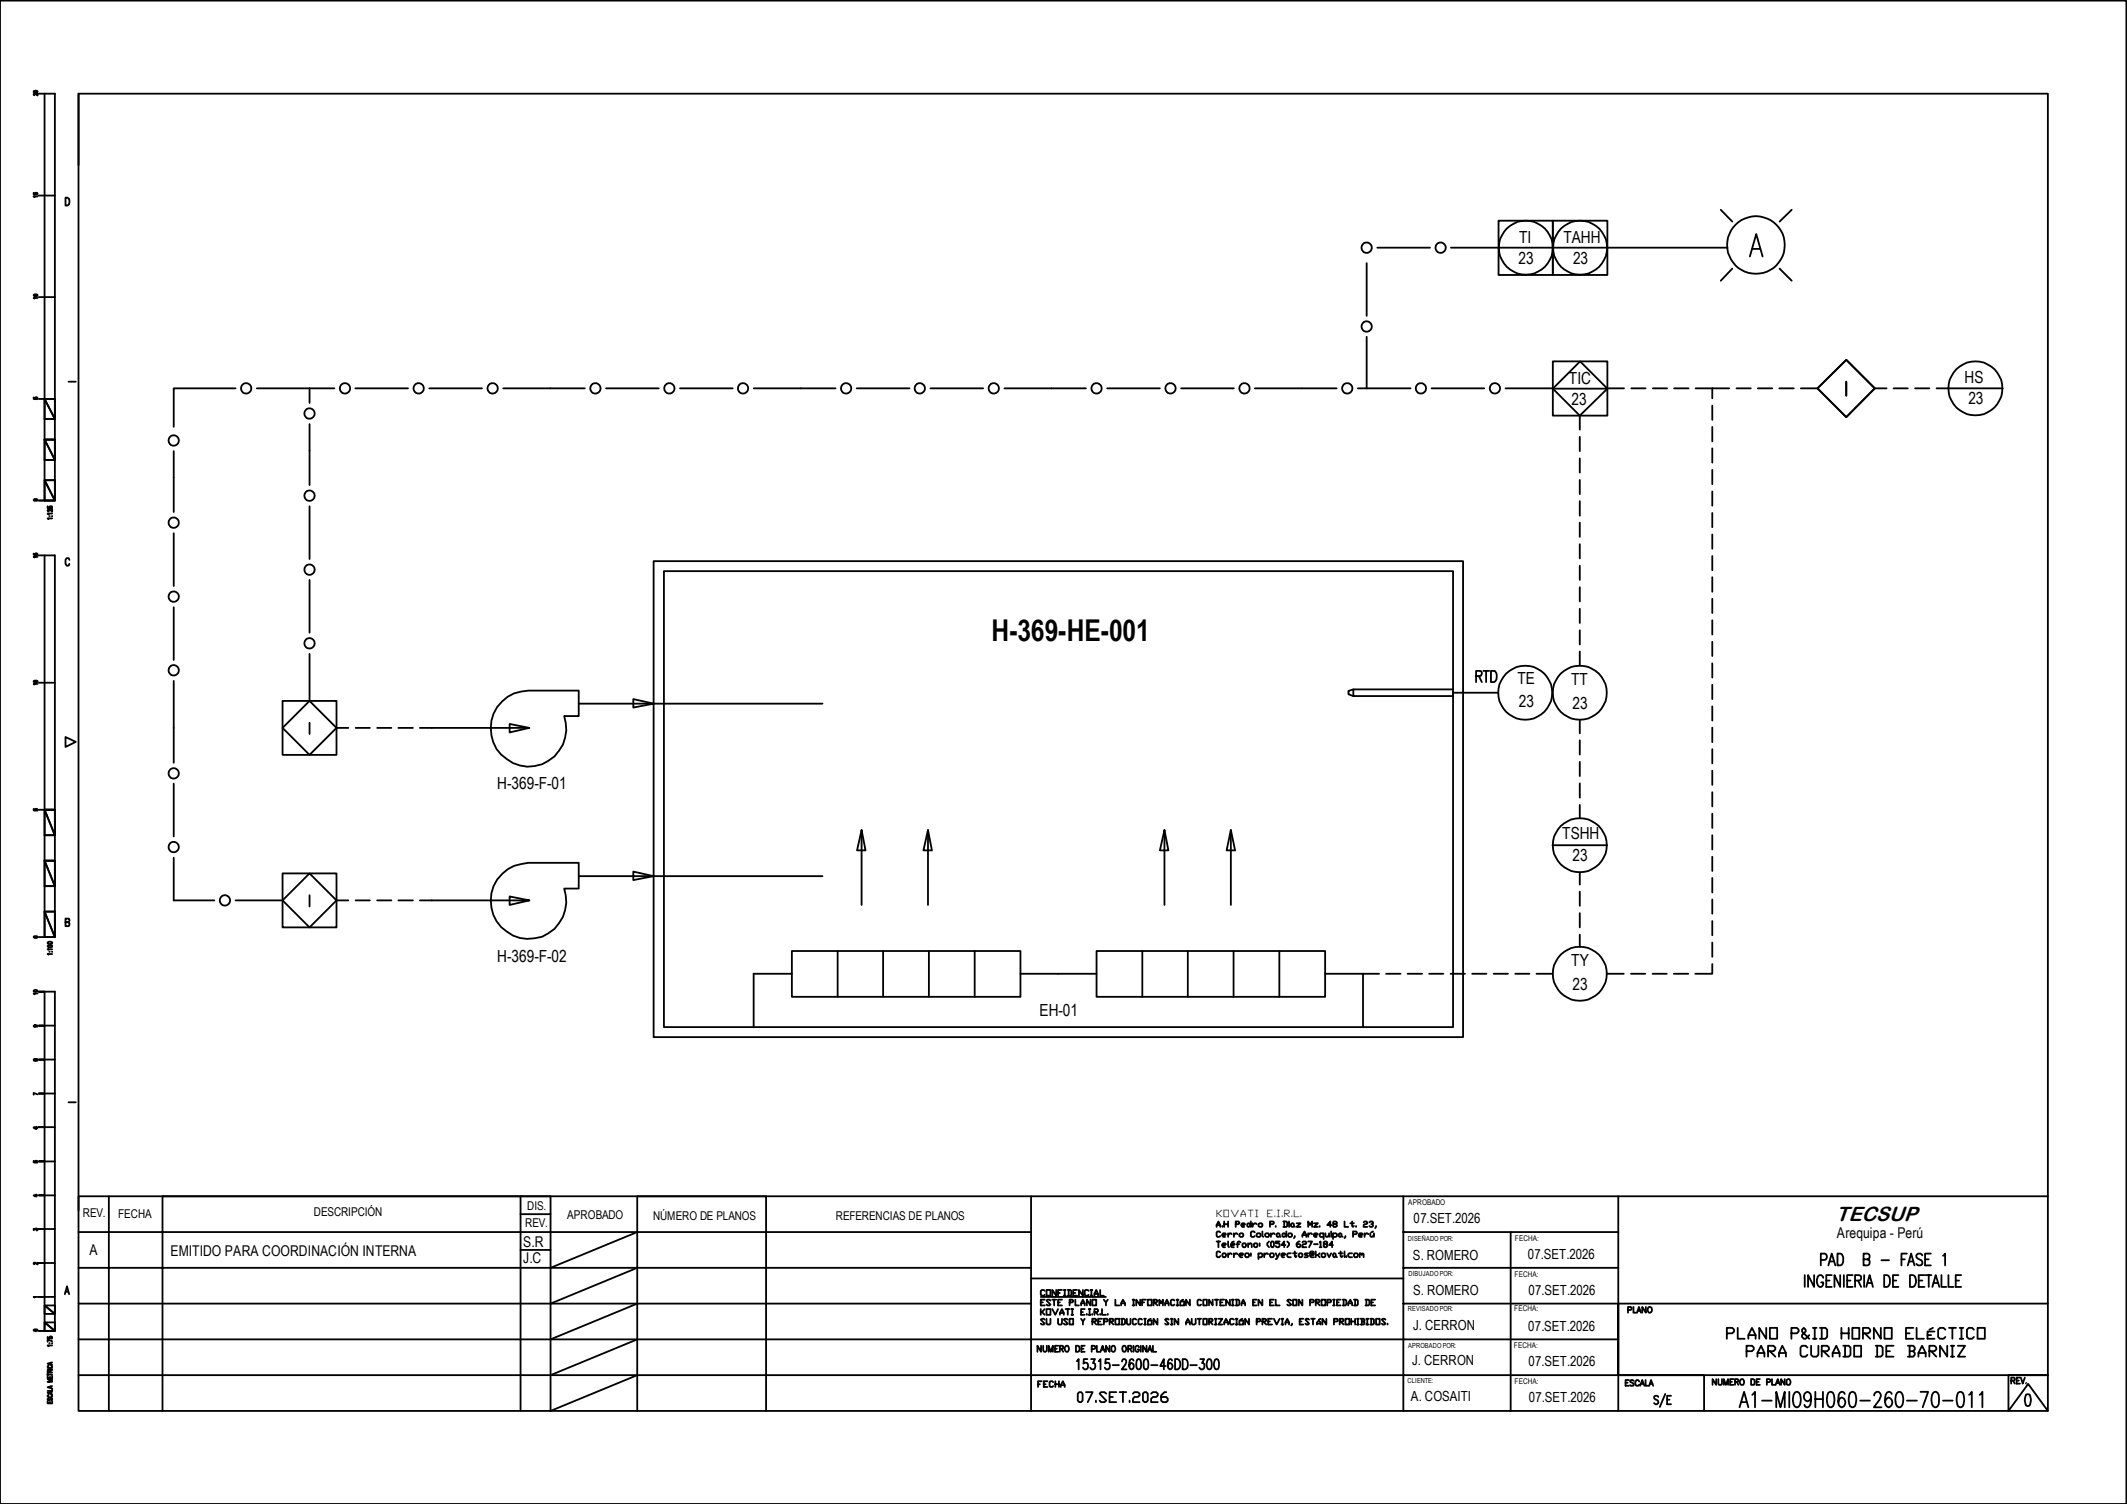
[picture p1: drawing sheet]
<svg xmlns="http://www.w3.org/2000/svg" width="297mm" height="210mm" viewBox="0 0 297 210" stroke-linecap="round" stroke-linejoin="round" font-family="sans-serif">
<g fill="none" stroke="#000" stroke-width=".25">
<path d="M0 .1h296.9v209.9h-296.9zM4.7 12.7a.28 .28 0 0 1 .3-.1 .28 .28 0 0 1 .2 .3 .26 .26 0 0 1-.3 .1 .26 .26 0 0 1-.2-.3zM5.2 13v.3l-.3-.2h-.2v.1l.1 .1M5.4 13.1h2.3v56.8h-2.3M6.2 13.1v56.8M11 13.1h275v183.9h-275zM11 13.1v10M4.7 26.9v.2l.3 .1a.14 .14 0 0 1-.1-.2 .14 .14 0 0 1 .2 0 .14 .14 0 0 1 0 .2M5.2 27.4h-.5l.1 .1M5.4 27.3h2.3M9.1 27.6a.57 .57 0 0 1 .6 .4 .57 .57 0 0 1-.2 .6l-.4 .1zM190.8 36.7v7.4"/>
<path d="M192.3 34.6h7.4M202.6 34.6h38.6M209.3 30.8h7.5v7.6h-7.5zM216.8 30.8h7.7v7.6h-7.7zM240.3 29.3l1.6 1.6M241.9 37.5l-1.6 1.7M244.3 35.8l.9-3.1 .9 3.1M244.7 34.8h1.1M248.5 37.5l1.7 1.7M250.2 29.3l-1.7 1.6M4.7 55.5v.2h.2a.17 .17 0 0 1 .2-.2 .17 .17 0 0 1 .1 .2l-.1 .1M4.7 41.1h.4l.1 .1-.1 .2h-.3l-.1-.2z"/>
<path d="M5.2 41.6h-.5l.1 .1M5.4 41.5h2.3M5.4 55.7h2.3M6.2 55.7l1.5 2.8h-1.5zM6.2 55.7h1.5v2.8zM7.7 58.5h-1.5M9.6 53.3h1M32.9 54.2h-8.6v5.4M35.9 54.2h10.8M43.2 54.2v2.1M43.2 59.2v8.5M49.6 54.2h7.4"/>
<path d="M59.9 54.2h7.4M70.3 54.2h11.4M84.6 54.2h7.4M95 54.2h7.3M105.2 54.2h11.5M119.6 54.2h7.4M129.9 54.2h7.4M140.3 54.2h11.3M154.6 54.2h7.4M164.9 54.2h7.4M175.2 54.2h11.4M189.6 54.2h7.4"/>
<path d="M190.8 47v7.2M199.9 54.2h7.4M210.2 54.2h6.6M216.8 50.5h7.7v7.5h-7.7zM216.8 54.3h7.7M220.6 58v2M220.6 50.5l3.9 3.8-3.9 3.7-3.8-3.7zM224.5 54.2h2.3M227.8 54.2h2M230.8 54.2h2M233.8 54.2h2M236.8 54.2h4.7"/>
<path d="M239.1 54.2v1.4M239.1 56.6v2M239.1 59.6v2M242.5 54.2h2M245.4 54.2h2.1M248.5 54.2h2M251.5 54.2h2.3M253.8 54.2l4-4 4 4-4 4.1zM257.8 53.3v1.9M261.8 54.2h1.6M264.4 54.2h2M267.4 54.2h2"/>
<path d="M270.4 54.2h9.3M4.7 69.8a.28 .28 0 0 1 .3-.1 .28 .28 0 0 1 .2 .2h-.4zM4.7 77.3v.2h.3l-.1-.1a.18 .18 0 0 1 .2-.1 .18 .18 0 0 1 .1 .2l-.1 .1M5.2 77.8h-.5l.1 .1M5.4 77.6h2.3v53.3h-2.3M6.2 67.1h1.5M6.2 67.1l1.5 2.8h-1.5zM6.2 67.1h1.5v2.8zM6.2 61.4l1.5 2.8h-1.5zM6.2 61.4h1.5v2.8zM6.2 77.6v53.3M6.6 70.7v.3h.3a.18 .18 0 0 1 .2-.3 .18 .18 0 0 1 .1 .3"/>
<path d="M6.9 72.1h.1M7.2 72.1h.1M7.3 72.4h-.7l.2 .1M7.3 71.7h-.7l.2 .1M7.3 71.1v.4l-.3-.3h-.2l-.2 .1 .2 .1M7.7 64.2h-1.5M7.7 61.4h-1.5M9.7 78.2l-.2-.3a.31 .31 0 0 0-.4 .4v.4a.3 .3 0 0 0 .5 .3l.1-.3M24.3 63v8.5M24.3 74.5v7.3M43.2 70.7v7.4M91.3 78.4h113v66.4h-113z"/>
<path d="M92.7 79.8h110.2v63.6h-110.2zM220.6 61v2M220.6 64v2M220.6 67v2M220.6 70v2M220.6 73v2M220.6 76v2M220.6 79v2M239.1 62.6v2M239.1 65.6v2M239.1 68.6v2M239.1 71.6v2"/>
<path d="M239.1 74.6v2M239.1 77.6v2M4.7 95.1a.37 .37 0 0 1 .5 .1 .37 .37 0 0 1-.5-.1zM5.2 95.5h-.5l.1 .1M5.4 95.3h2.3M24.3 84.8v7.4M24.3 95.1v11.4M39.5 97.9h7.5v7.5h-7.5zM43.2 81v7.3M43.2 91.3v6.6M78.8 100a5.3 5.3 0 0 1-2.2 6.2 5.3 5.3 0 0 1-6.6-.8 5.3 5.3 0 0 1-1.1-5.8 5.3 5.3 0 0 1 4.9-3.2h7v3.6h-1.9M80.8 98.3h34.1"/>
<path d="M88.4 97.6l2.9 .7-2.9 .5zM189 96.3h13.9v.9h-13.9zM189 96.3l-.7 .2v.4l.7 .3M202.9 96.7h6.3M206.1 94.4h.7a.38 .38 0 0 0 .1-.4 .38 .38 0 0 0-.3-.3h-.5v1.5M206.5 94.4l.4 .8M207.1 93.7h.8M207.5 93.7v1.5M208.2 93.7h.6a1.1 1.1 0 0 1-.2 1.5h-.4zM220.6 91v1.9M220.6 82v2M220.6 85v2"/>
<path d="M220.6 88v2M239.1 80.6v2M239.1 83.6v2M239.1 86.6v2M239.1 89.6v2M239.1 92.6v2M239.1 95.6v2M239.1 98.6v2M4.7 112.9v.3h.3a.16 .16 0 0 1 0-.2 .16 .16 0 0 1 .2 0 .16 .16 0 0 1 0 .2h-.1M5.4 113.1h2.3M6.2 116.6h1.5M6.2 113.1l1.5 3.5h-1.5z"/>
<path d="M6.2 113.1h1.5v3.5zM9.1 102.9l1.5 .7-1.5 .7zM24.3 119.8v5.9h5.6M24.3 109.4v7.4M39.5 101.6l3.7-3.7 3.8 3.7-3.8 3.8zM43.2 100.9v1.6M47 101.6h1.6M49.7 101.6h1.9M52.7 101.6h2M55.6 101.6h2.1M58.6 101.6h15.3M71.2 101.1l2.7 .5-2.7 .7z"/>
<path d="M120.3 115.9l.6 2.8h-1.2zM120.3 115.9v10.5M129.6 115.9l.5 2.8h-1.2zM129.6 115.9v10.5M162.6 115.9l.6 2.8h-1.2zM162.6 115.9v10.5M171.9 115.9l.6 2.8h-1.2zM171.9 115.9v10.5M216.8 118h7.6M220.6 100.5v1.9M220.6 103.4v2M220.6 106.4v2"/>
<path d="M220.6 109.4v2M220.6 112.4v1.9M239.1 101.6v2M239.1 104.6v2M239.1 107.6v2M239.1 110.6v2M239.1 113.6v2M239.1 116.6v2M239.1 119.6v2M4.7 138.3a.26 .26 0 0 1 .3-.1 .26 .26 0 0 1 .2 .3 .28 .28 0 0 1-.3 0 .28 .28 0 0 1-.2-.2zM4.7 130.8a.26 .26 0 0 1 .3-.1 .26 .26 0 0 1 .2 .2 .24 .24 0 0 1-.3 .1 .24 .24 0 0 1-.2-.2zM5.2 138.7h-.5l.1 .2"/>
<path d="M6.2 127.3h1.5M6.2 123.7h1.5M6.2 120.2h1.5M6.2 127.3l1.5 3.6h-1.5zM6.2 127.3h1.5v3.6zM6.2 120.2l1.5 3.5h-1.5zM6.2 120.2h1.5v3.5zM6.7 132h.3h.3v.2h-.5l-.2-.1zM6.7 131.6a.34 .34 0 0 1 .3-.1 .34 .34 0 0 1 .3 .2 .32 .32 0 0 1-.4 .2 .32 .32 0 0 1-.2-.3zM6.9 132.9h.1M7.2 132.9h.1M7.3 133.2h-.7l.2 .1"/>
<path d="M7.3 132.5h-.7l.2 .1M9.1 128.8l.6-.1v-.4h-.6v1h.6v-.4l-.2-.1M32.9 125.7h6.6M39.5 122h7.5v7.5h-7.5zM39.5 125.7l3.7-3.7 3.8 3.7-3.8 3.8zM43.2 125v1.6M47 125.7h1.6M49.7 125.7h1.9M52.7 125.7h2M55.6 125.7h2.1M58.6 125.7h15.3M71.2 125.2l2.7 .5-2.7 .7z"/>
<path d="M78.8 124.1a5.3 5.3 0 0 1-3.5 6.8 5.3 5.3 0 0 1-6.6-3.8 5.3 5.3 0 0 1 4.1-6.4l1-.2h7v3.6h-1.9M80.8 122.3h34.1M88.4 121.7l2.9 .6-2.9 .6zM110.6 136h-5.4v7.4M110.6 132.8h31.9v6.4h-31.9zM117 132.8v6.4M123.3 132.8v6.4M129.7 132.8v6.4M136.1 132.8v6.4M142.5 136h10.6M153.1 132.8h31.9v6.4h-31.9zM159.5 132.8v6.4"/>
<path d="M165.9 132.8v6.4M172.3 132.8v6.4M178.6 132.8v6.4M185 136h7.6M190.3 136v7.4M193.5 136h2.1M196.6 136h2M199.6 136h1.9M202.6 136h2M205.6 136h2M208.6 136h2M211.6 136h2"/>
<path d="M214.5 136h2.3M220.6 121.8v1.7M220.6 124.5v2M220.6 127.5v2M220.6 130.5v1.7M224.4 136h2.3M227.8 136h1.9M230.8 136h1.9M233.7 136h2.1M239.1 134.6v1.4h-2.4M239.1 122.6v2M239.1 125.6v2"/>
<path d="M239.1 128.6v2M239.1 131.6v2M4.7 147.9v.2h.2a.17 .17 0 0 1 .2-.2 .17 .17 0 0 1 .1 .2 .3 .3 0 0 1-.4-.2zM4.8 157.4h-.1a.23 .23 0 0 0 .3 .2 .23 .23 0 0 0 .2-.2h-.2l-.1 .1 .2 .1M4.9 143.2l.1 .1a.17 .17 0 0 1-.1 .1 .17 .17 0 0 1-.2-.1 .41 .41 0 0 1 .5 0v.1M5.2 152.8l-.5-.2v.3M6.2 157.4h-.8h2.3M6.2 152.7h-.8h2.3M6.2 148h-.8h2.3M6.2 143.2h-.8h2.3M9.6 153.9h1M4.7 171.8v-.2l.2 .1v-.1a.17 .17 0 0 1 .2 0 .17 .17 0 0 1 .1 .2h-.1"/>
<path d="M4.7 162.1v.2h.3a.14 .14 0 0 1-.1-.2 .14 .14 0 0 1 .2 0 .14 .14 0 0 1 0 .2M5.1 166.8v.3l-.4-.2h.5M5.2 176.3v.3l-.3-.3h-.2v.1l.1 .1M6.2 176.4h-.8h2.3M6.2 171.6h-.8h2.3M6.2 166.9h-.8h2.3M6.2 162.2h-.8h2.3M15.2 167v30M72.7 167h4.2v30l12.1-5M72.7 169.5h4.2M72.7 174.5h4.2M89 172l-12.1 5"/>
<path d="M89 177l-12.1 5M144 178.5h52M144 172h-133M144 177h-133M144 167v30M169.9 171.1h.5M169.9 173.4h.5M169.9 171.3v-.2l.2-.5 .3 .5v.2M170.1 173.4v.8M170.4 172.1l-.1-.1h-.3l-.1 .1v.5l.1 .1h.3l.1-.1M170.4 174.9l-.1-.1h-.3l-.1 .1v.5l.1 .2h.3l.1-.2M170.7 175.1l.1-.1h.3l.1 .1v.3l-.1 .2h-.3l-.1-.2z"/>
<path d="M170.7 172.5h.4l.1-.2-.1-.1h-.3l-.1 .1v.3l.1 .1h.3M170.7 173.9h.4l.1-.2-.1-.1h-.3l-.1 .1v.3l.1 .2h.3M170.7 171.2v.1M170.9 170.6v.7M170.9 170.9h.6M171.5 173.4v.6l.1 .2M171.5 172.2v.5M171.5 175v.6M171.5 170.6v.7M171.9 173.9h.4l.1-.2-.1-.1h-.3l-.1 .1v.3l.1 .2h.3M172 172.3l-.3-.1-.2 .3M172 175.1l-.3-.1-.2 .3"/>
<path d="M172.3 172.2v.5M172.3 175v.6M172.3 173.4l-.3 .1M172.6 170.9h.3l.2-.2-.2-.1h-.3v.7M172.7 173.7h.4M172.8 172.3l-.2-.1-.3 .3M172.8 175.1l-.2-.1-.3 .3M173.1 175.3h.4l.1-.2-.1-.1h-.3l-.1 .1v.3l.1 .2h.3M173.1 172.3l.1-.1h.3l.1 .1v.3l-.1 .1h-.3l-.1-.1zM173.2 173.5l-.1-.1-.3 .1v.7M173.4 171.1h.3l.2-.2-.2-.1h-.2l-.1 .1v.3l.1 .1h.2M173.5 173.7l.1-.1h.3l.1 .1v.3l-.1 .2h-.3l-.1-.2z"/>
<path d="M173.9 175.1l.1-.1h.3l.1 .1v.3l-.1 .2h-.3l-.1-.2zM174.3 173.9l.2-.3h.2l.1 .1v.5M174.3 173.6v.6M174.3 170.8h.1l.3 .3-.3 .2-.2-.1v-.3zM174.7 170.6v.7M174.7 175v.1M174.7 175.3v.1M174.9 170.8v.5M175.1 173.7l.1-.1h.3l.1 .1v.3l-.1 .2h-.3l-.1-.2zM175.2 172.1l-.1-.1h-.3l-.1 .1v.5l.1 .1h.3l.1-.1M175.5 172.3l.1-.1h.3l.1 .1v.3l-.1 .1h-.3l-.1-.1zM175.5 170.9l-.3-.1-.3 .3"/>
<path d="M175.7 175.1l.2-.1h.2l.2 .1v.3l-.2 .2h-.4M175.7 175v.8M175.7 170.9l.2-.1h.2l.2 .1v.3l-.2 .1h-.2l-.2-.1zM175.9 173.6v.1M175.9 173.9v.1M176.3 172v.6l.1 .1M176.5 175v.6M176.7 172.3l.1-.1h.3l.1 .1v.3l-.1 .1h-.3l-.1-.1zM177.1 175.1l-.3-.1-.3 .3M177.2 173.4l-.2 .2v.3l.2 .3M177.3 170.9h.5l.1-.2-.1-.1h-.5v.7M177.3 175.1l.2-.1h.3l.1 .1v.3l-.1 .2h-.3l-.2-.2z"/>
<path d="M177.5 172.2v.5M177.6 173.4l.3 .1v.5l-.1 .2h-.2l-.1-.2v-.5zM178 172.3l-.2-.1-.3 .3M178.1 171.2v.1M178.1 175l.3 .6M178.3 172.3l.3-.1 .1 .1v.3l-.3 .1-.1-.1zM178.7 175l-.4 .8h-.2M178.7 172.6l.1 .1M178.7 173.4h-.6v.2h.5l.1 .1v.3l-.1 .2h-.3l-.2-.2M178.9 175.3h.4l.2-.2-.2-.1h-.2l-.2 .1v.3l.2 .2h.2M179.2 172.2l.4 .3-.3 .2-.2-.1v-.3zM179.2 170.6h.4l.1 .1v.5l-.1 .1h-.4"/>
<path d="M179.3 170.6v.7M179.5 173.9h-.6l.4-.5v.8M179.6 172v.7M179.7 173.4l.3 .2v.3l-.3 .3M179.9 172.3l.1-.1h.3l.1 .1v.3l-.1 .1h-.3l-.1-.1zM180 170.6v.1M180 170.8v.5M180.3 170.9l.3-.1 .1 .1v.3l-.3 .1-.1-.1zM180.3 175h-.4l-.2 .1v.3l.2 .2h.4M180.6 175h.5M180.7 171.2l.1 .1M180.8 172.6l-.1 .3"/>
<path d="M180.8 174.8v.6l.1 .2 .2-.2M181.1 170.8h.5l-.5 .5h.5M181.4 175.1l.1-.1h.2l.2 .1v.3l-.2 .2h-.2l-.1-.2zM181.5 173.4l-.4 .2v.4l.1 .2h.3l.1-.2-.1-.3h-.4M181.9 172.7v-.2l.3-.5 .2 .5v.2M181.9 172.5h.5M181.9 173.5l.1-.1h.3l.1 .1-.1 .2h-.3l-.1 .2v.3h.5M182.7 175h-.4l-.1 .1 .5 .3-.2 .2h-.3M182.7 171.3v-.7l.2 .5 .3-.5v.7M182.7 173.4h.5l-.4 .8M182.7 172.2v.5M183.2 172.3l-.3-.1-.2 .3"/>
<path d="M183.3 175.1l-.2 .2 .1-.3h.1v.3l.2-.2v-.2l-.2-.1h-.2l-.2 .1v.5l.2 .2h.4M183.5 170.8h.5l-.5 .5h.5M183.5 173.7h.5M183.5 172.5h.4l.1-.2-.1-.1h-.3l-.1 .1v.3l.1 .1h.3M183.7 174.8v.8M184 175.3l.3 .3M184.3 173.5l.1-.1v.8M184.3 175l-.3 .3h-.3M184.3 171.2v.1M184.3 174.2h.2M184.5 175.1l.2-.1h.3l.1 .1v.3l-.1 .2h-.3l-.2-.2zM184.8 172.3l-.1-.1h-.3l-.1 .1v.3l.1 .1h.4"/>
<path d="M184.8 172.2v.8M185 173.7l-.2-.1 .2-.2h.2l.1 .1-.1 .2h-.2l-.2 .2 .2 .3h.2l.1-.2-.1-.3M185.1 172.2v.4l.1 .1h.1l.3-.2M185.3 175l.3 .6 .3-.6M185.6 172.2v.5M185.9 171.1h-.6l.5-.5v.7M185.9 172v.1M185.9 172.2v.5M186.1 175.1l.2-.1 .2 .1v.3l-.1 .2h-.1l-.2-.2zM186.1 172.3l.2-.1h.2l.2 .1v.3l-.2 .1h-.4M186.1 173.9h-.5l.4-.5v.8M186.1 172.2v.8"/>
<path d="M186.3 170.9l-.2-.2 .2-.1h.2l.2 .1v.1l-.2 .1h-.2l-.2 .3 .2 .1h.2l.2-.1v-.1l-.2-.2M186.5 175.4l.2 .2M186.9 175h.6M186.9 172.3l.2-.1 .2 .1v.3l-.1 .1-.3-.1zM187.2 174.8v.6l.1 .2 .2-.2M187.3 172.6l.2 .1M187.7 170.6v.7h.6M187.7 174.8v.1M187.7 175v.6M187.9 172.6l-.2 .3M188 175.4v.2M188.6 170.8h.5"/>
<path d="M188.8 170.6v.6l.1 .1 .2-.1M188.8 175h-.4l-.1 .1v.3l.1 .2h.4M188.9 172.3h.5l.1-.2-.1-.1h-.5v.7M189.1 175.1l.1-.1h.3l.1 .1v.3l-.1 .2h-.3l-.1-.2zM189.4 171.2v.1M189.7 172.5h.5l.1-.2-.1-.1h-.3l-.2 .1v.3l.2 .1h.3M189.9 175.1l.1-.1 .2 .1v.2M189.9 175v.6M190.2 175.1l.1-.1 .1 .1v.5M190.4 170.7l.1-.1h.3l.1 .1-.1 .2h-.3l-.1 .2v.2h.5M190.5 172.2v.5M191.1 172.3l-.3-.1-.3 .3"/>
<path d="M191.2 170.7l.1-.1h.3l.1 .1v.1l-.2 .1M191.3 172.2v.4l.2 .1h.1l.3-.2M191.6 170.9l.1 .2-.1 .2h-.3l-.1-.1M191.7 172l-.2 .1M191.9 172.2v.5M192.2 171.2l-.2 .3M196 167v30M196 172h30M196 177h30M210.9 172v25M226 167v15h60M252 178.1v1.6"/>
<path d="M253.3 178.1v1.6l-.8-1.6v1.6M254.3 175.9h.5a.47 .47 0 0 0 .3-.4 .47 .47 0 0 0-.3-.5h-.5v1.7M254.6 178.4a.4 .4 0 0 0-.4-.4 .4 .4 0 0 0-.4 .4 1.06 1.06 0 0 0 .3 1.3 .48 .48 0 0 0 .5-.6h-.3M255 178.8h.5M255.3 176.7l.5-1.7 .5 1.7M255.5 176.1h.6M255.8 178.1h-.8v1.6h.8M256.6 175h.4a.97 .97 0 0 1 .3 1.5l-.3 .2h-.4zM257 178.1v1.6l-.8-1.6v1.6M257.5 178.1v1.6M257.9 178.8h.5M258.7 178.1h-.8v1.6h.8"/>
<path d="M259 178.8h.6a.39 .39 0 0 0 .3-.4 .39 .39 0 0 0-.3-.3h-.6v1.6M259.5 178.8l.4 .9M260.2 175.9h.6a.42 .42 0 0 0 .3-.4 .42 .42 0 0 0-.3-.5h-.6v1.7l.7-.1a.45 .45 0 0 0-.1-.7M260.3 178.1v1.6M260.6 179.7l.5-1.6 .4 1.6M260.8 179.2h.6M262.7 176h1.1M263.1 178.1h.4a.94 .94 0 0 1 .3 1.4l-.1 .1-.2 .1h-.4zM264.3 178.8h.5M265.1 178.1h-.8v1.6h.8M265.5 175.9h.5M266.3 175h-.8v1.7"/>
<path d="M266.4 176.7l.5-1.7 .4 1.7M266.6 176.1h.6M266.7 178.1h.4a.99 .99 0 0 1 0 1.6h-.4zM267.9 178.8h.5M268.4 175.3a.44 .44 0 0 0-.4-.3 .44 .44 0 0 0-.4 .4 .75 .75 0 0 0 .7 .6 .43 .43 0 0 1-.2 .7h-.2l-.3-.2M268.7 178.1h-.8v1.6h.8M268.8 175.9h.5M268.9 178.1h.8M269.3 178.1v1.6M269.6 175h-.8v1.7h.8M269.8 179.7l.5-1.6 .5 1.6M270 179.2h.6"/>
<path d="M271.1 178.1v1.6h.7M271.3 175.3l.3-.3v1.7M272.1 178.1v1.6h.7M273.1 178.8h.5M273.9 178.1h-.8v1.6h.8M286 167h-275v2M4.7 185.7a.26 .26 0 0 1 .3-.1 .26 .26 0 0 1 .2 .2 .28 .28 0 0 1-.3 .1 .28 .28 0 0 1-.2-.2zM5.2 181.1h-.5l.1 .1M5.4 185.8h2.3v-47.3h-2.3h.8v47.3M5.4 181.1h2.3M6.2 184.7l1.5 1.1h-1.5zM6.2 184.7h1.5v1.1z"/>
<path d="M6.2 182.3l1.5 1.2h-1.5zM6.2 182.3h1.5v1.2zM6.6 191.9h.7M6.6 191.8v.3M6.6 195.7v.3h.7v-.3M6.6 191.2h.7M6.6 186.7v.2h.3a.22 .22 0 0 1 .1-.3 .22 .22 0 0 1 .3 .1v.2h-.1M6.8 195.2l-.1 .1a.17 .17 0 0 0 0 .2 .17 .17 0 0 0 .2 0l.1-.2 .2-.1 .1 .1-.1 .2M6.8 194.8l-.2 .1a.32 .32 0 0 0 .4 .2 .32 .32 0 0 0 .3-.2l-.1-.1M6.8 190.7l-.2 .1a.33 .33 0 0 0 .4 .2 .33 .33 0 0 0 .3-.2l-.1-.1M6.9 187.6h.1M7 192.2v.2"/>
<path d="M7 195.7v.3M7 191.6v-.2l-.1-.1-.3 .1v.2h.7M7.1 190.3v.2M7.1 193.6v.2M7.1 194.4v.2M7.2 187.6h.1M7.3 192.2v.2h-.7v-.2M7.3 187.9h-.7l.2 .1M7.3 187.3l-.7-.2v.3M7.3 194.4l-.7 .1 .7 .2M7.3 194v.2h-.7M7.3 193.5l-.7 .2 .7 .2"/>
<path d="M7.3 192.6h-.7l.7 .2-.7 .2h.7M7.3 190.2l-.7 .2 .7 .2M7.3 191.3l-.3 .2M9.1 180.7l.3-1.1 .3 1.1M9.1 180.4h.4M11 192h227v5M11 182h133M11 187h215M72.7 197v-30h-50v30M89 182l-12.1 5M89 187l-12.1 5M107 197v-30h-18v30"/>
<path d="M144.9 193.3h.3M145.3 181.1h9.1M145.3 181.9h.3M145.3 182.8v.8M145.4 187.9v.9l-.5-.9v.9M145.5 192.9h-.6v.8M145.5 183.2l.4 .4M145.7 187.9v.6l.1 .2 .1 .1 .2-.2 .1-.7M145.8 193.3h.2M145.9 181.5h-.6v.8h.6M145.9 182.8l-.4 .4h-.2M145.9 180.3l-.1-.2h-.3l-.2 .2v.5l.2 .1h.3l.1-.1"/>
<path d="M145.9 184.3l-.1-.1h-.3l-.2 .1 .6 .5-.1 .2h-.3l-.2-.2M146.1 180.1h.6v.8h-.6zM146.1 182.8h.6v.8h-.6zM146.1 184.2v.6l.2 .2h.3l.1-.2v-.6M146.3 192.9h-.5v.8h.5M146.4 188.8v-.9l.3 .9 .3-.9v.9M146.7 181.6l-.1-.1h-.3l-.2 .1 .6 .6-.1 .1h-.3l-.2-.1M146.9 182.8l.5 .8 .3-.8M146.9 181.5h.6M147.1 193l-.2-.1h-.2l-.1 .1v.5l.1 .2h.2l.2-.2M147.2 181.5v.8M147.3 188.3h.3"/>
<path d="M147.4 193.3h.5M147.4 192.9v.8M147.5 180.1v.8l-.6-.8v.8M147.7 184.2v.6l.2 .2h.3l.1-.2v-.6M147.7 181.9h.3M147.7 180.6h.3M147.8 187.9h-.5v.9h.5M147.9 192.9v.8M148 183.6v-.3l.3-.5 .2 .5v.3M148 188.3h.4l.1-.3-.5-.1v.9M148 183.3h.5M148.1 193.7v-.3l.3-.5 .3 .5v.3"/>
<path d="M148.1 193.4h.6M148.2 188.3l.3 .5M148.3 180.1h-.6v.8M148.3 181.5h-.6v.8h.6M148.5 180.1h.3M148.5 180.9h.3M148.7 180.1v.8M148.8 188a.36 .36 0 0 1 .5 .1 .36 .36 0 0 1-.1 .5 .36 .36 0 0 1-.5 0 .36 .36 0 0 1 .1-.6zM148.8 182.8h.6M149.1 182.8v.8M149.1 180.1h.4l.1 .2v.5l-.1 .1h-.4M149.1 184.3l-.2-.1h-.2l-.2 .1 .6 .5-.2 .2h-.2l-.2-.2"/>
<path d="M149.2 180.1v.8M149.4 184.2h.5v.8h-.5zM149.4 181.9h.3l.2-.3-.2-.1h-.3v.8M149.6 182.8h.3M149.6 183.6h.3M149.7 182.8v.8M149.9 180.6h.3M150.2 181.5v.8h.5M150.2 187.9a.43 .43 0 0 1 .6 .4 .43 .43 0 0 1-.6 .5zM150.4 190.1l.2-.3v1.4M150.4 180.1h-.5v.8h.5M150.7 194.4h.3l.2 .2v1l-.2 .2h-.3l-.2-.2v-1z"/>
<path d="M151 183.2h.2M151 182.3v-.3l.2-.5 .3 .5v.3M151 184.2l.2 .3v.5M151 182h.5M151 188.3h.3M151.2 180.1v.8l-.5-.8v.8M151.5 182.8h-.5v.8h.5M151.5 187.9h-.5v.9h.5M151.5 184.2l-.3 .3M151.6 194.4h1l-.7 1.4M151.8 183.5v.1M151.8 189.8h-.5v.6v-.1a.39 .39 0 0 1 .6 .4 .43 .43 0 0 1-.4 .5l-.3-.2"/>
<path d="M152 180.3l-.1-.2h-.3l-.1 .2v.5l.1 .1h.3l.1-.1M152 182.8h.3M152 183.6h.3M152.1 182.8v.8M152.3 181.5v.8l-.5-.8v.8M152.3 180.1h.2M152.3 180.9h.2M152.4 189.8h.5l-.3 .5a.42 .42 0 0 1 .3 .6 .42 .42 0 0 1-.5 .2l-.2-.1M152.4 180.1v.8M152.4 188.4l.5-.1v-.3l-.5-.1v.9M152.5 183.5v.1M152.5 181.5h.6v.8h-.6z"/>
<path d="M152.5 184.5h.5l.1-.2-.1-.1h-.5v.8M152.7 184.5l.4 .5M152.8 180.9v-.2l.3-.6 .2 .6v.2M152.8 183.2h.4l.1-.3-.1-.1h-.4v.8M152.8 180.7h.5M153 183.2l.3 .4M153 195.6v.2M153.2 187.9v.9h.4M153.3 184.5h.3M153.4 190.1l.3-.3v1.4M153.6 180.1v.8h.5M153.6 183.5v.1"/>
<path d="M153.7 188.8l.3-.9 .3 .9M153.8 188.5h.3M153.9 182.8v.8h.5M153.9 184.2h-.6v.8h.6M154.1 181.5l.3 .4v.4M154.1 184.5h.5l.1-.2-.1-.1h-.5v.8M154.5 194.6l-.3-.2h-.4l-.3 .2 1 1-.3 .2h-.4l-.3-.2M154.7 181.5l-.3 .4M154.7 183.5v.1M154.9 189.8h-.5l-.1 .6 .1-.1a.39 .39 0 0 1 .6 .4 .43 .43 0 0 1-.5 .5l-.2-.2M154.9 184.5h.5l.1-.2-.1-.1h-.5v.8M154.9 187.9v.9l-.5-.9v.9"/>
<path d="M154.9 195.1h.5M155.1 184.5l.4 .5M155.2 188a.36 .36 0 0 1 .5 .1 .36 .36 0 0 1 0 .5 .3 .3 0 0 1-.5 .1 .3 .3 0 0 1 0-.4zM155.4 190.6h.9M155.7 184.2h.6v.8h-.6zM155.7 181.5v.8h.6M155.9 194.4h-1v1.4h1M156.3 194.4h1M156.5 182.3v-.3l.3-.5 .3 .5v.3M156.5 184.2h.4l.2 .1v.5l-.2 .2h-.4M156.5 182h.6M156.7 184.2v.8"/>
<path d="M156.7 190.1a.32 .32 0 0 1 .4-.3 .32 .32 0 0 1 .1 .5l-.6 .9h.7M156.8 194.4v1.4M156.8 188a.39 .39 0 0 1 .5 .2 .39 .39 0 0 1-.1 .4l-.1 .1a.36 .36 0 0 1-.4-.1 .36 .36 0 0 1 .1-.5zM157.4 184.2v.6l.1 .2h.2l.2-.2v-.6M157.5 188.3h.4l.1-.3-.5-.1v.9M157.7 195.6v.2M157.8 188.3l.2 .5M158.2 182.3h.2M158.2 181.5h.2M158.2 194.6l.2-.2h.5l.2 .2v.3l-.2 .2h-.5l-.2 .2v.5h.9M158.3 187.9v.9M158.3 190l-.1-.1-.2-.1a.96 .96 0 0 0-.3 1.2l.1 .1a.42 .42 0 0 0 .6-.3 .42 .42 0 0 0-.4-.5l-.2 .1-.1 .4"/>
<path d="M158.3 181.5v.8M158.7 184.3l-.2-.1h-.2l-.1 .1v.5l.1 .2h.2l.2-.2M158.8 189.9l.2-.1a.93 .93 0 0 1 .3 1.2l-.1 .1-.2 .1a.66 .66 0 0 1-.3-.8zM159 188.1a.26 .26 0 0 0-.3-.2 .26 .26 0 0 0-.2 .4 .3 .3 0 0 0 .1 .4 .3 .3 0 0 0 .4-.1v-.2h-.1M159.2 181.5v.8l-.5-.8v.8M159.3 187.9v.9M159.5 181.9h.3M159.5 184.3l-.2-.1h-.2l-.1 .1v.5l.1 .2h.2l.2-.2M159.8 185h.2M159.8 184.2h.2M159.8 194.4h.3l.2 .2v1l-.2 .2h-.3l-.2-.2v-1zM159.8 189.9l.3-.1a.93 .93 0 0 1 .2 1.2l-.1 .1-.2 .1a.66 .66 0 0 1-.3-.8z"/>
<path d="M159.9 184.2v.8M160 181.5h-.5v.8M160.1 187.9v.9l-.5-.9v.9M160.3 181.5h.5v.8h-.5zM160.3 184.4h.5v.6h-.5zM160.3 188.8l.3-.9 .2 .9M160.4 188.5h.3M160.7 184.2l-.3 .1M160.7 190.6h.9M160.7 194.6l.3-.2h.5l.2 .2v.3l-.2 .2h-.5l-.3 .2v.5h1M161 187.9v.9h.5M161.1 181.9h.4l.1-.2v-.1l-.1-.1h-.4v.8"/>
<path d="M161.2 181.9l.4 .4M161.6 184.2v.8l-.5-.8v.8M161.9 182.3v-.8l.2 .5 .3-.5v.8M162.7 182.3v-.3l.2-.5 .3 .5v.3M162.7 182h.5M162.8 190.8h-.8l.5-1v1.4M162.9 194.4h-.3l-.5 .5v.7l.3 .2h.5l.2-.2v-.3l-.2-.2h-.8M163.2 184.3l-.1-.1h-.3l-.1 .1 .5 .5-.1 .2h-.3l-.1-.2M163.5 185h.2M163.5 184.2h.2M163.6 184.2v.8M163.7 190l-.1-.1-.2-.1a.9 .9 0 0 0 0 1.4 .45 .45 0 0 0 .3-.4 .45 .45 0 0 0-.3-.5l-.3 .2v.3"/>
<path d="M164 181.6l-.1-.1h-.3l-.1 .1v.6l.1 .1h.3l.1-.1M164.1 189.8a.76 .76 0 0 1 .7 .5 .76 .76 0 0 1-.2 .8l-.5 .1zM164.3 182.3h.2M164.3 181.5h.2M164.4 181.5v.8M164.5 184.2v.8l-.5-.8v.8M164.8 181.7h.6v.6h-.6zM165.1 189.8a.76 .76 0 0 1 .8 .5 .76 .76 0 0 1-.2 .8l-.6 .1zM165.2 181.5l-.3 .1M165.6 185v-.3l.3-.5 .3 .5v.3M165.6 184.7h.6M166.2 181.5v.8l-.6-.8v.8"/>
<path d="M166.2 190.6h.9M166.4 184.2v.6l.1 .2h.3l.2-.2v-.6M167.2 184.2h.5M167.5 184.2v.8M167.6 189.8h.5l-.2 .5a.42 .42 0 0 1 .3 .6 .42 .42 0 0 1-.6 .2l-.1-.1M167.7 181.6l-.1-.1h-.3l-.1 .1v.6l.1 .1h.3l.1-.1M168 181.5h.5v.8h-.5zM168 184.2h.5v.8h-.5zM168.7 189.9l.2-.1a.93 .93 0 0 1 .3 1.2l-.1 .1-.3 .1a1.01 1.01 0 0 1-.1-1.3zM168.8 184.5h.4l.1-.2-.1-.1h-.4v.8M169 184.5l.3 .5M169.3 181.5v.8l-.5-.8v.8"/>
<path d="M169.6 185h.3M169.6 184.2h.3M169.6 181.5h.5M169.7 189.9l.2-.1a.93 .93 0 0 1 .3 1.2l-.1 .1-.3 .1a1.01 1.01 0 0 1-.1-1.3zM169.8 184.2v.8M169.9 181.5v.8M170.1 184.2h.6l-.6 .8h.6M170.4 181.9h.3M170.9 181.5h-.5v.8h.5M170.9 185v-.3l.3-.5 .3 .5v.3M170.9 184.7h.6M171.7 181.5v.8l-.5-.8v.8"/>
<path d="M172 182.3h.3M172 181.5h.3M172.1 181.5v.8M172.3 184.3l-.2-.1h-.2l-.2 .1v.5l.2 .2h.2l.2-.2M172.6 181.5h.3l.2 .1v.6l-.2 .1h-.3M172.6 185h.2M172.6 184.2h.2M172.7 181.5v.8M172.7 184.2v.8M173.1 184.4h.5v.6h-.5zM173.4 182.3v-.3l.2-.5 .3 .5v.3M173.4 182h.5"/>
<path d="M173.5 184.2l-.3 .1M174.4 184.2v.8l-.5-.8v.8M175 181.9h.2M175.5 181.5h-.5v.8h.5M175.5 184.5h.4l.1-.2-.1-.1h-.4v.8M176.3 181.5v.8l-.6-.8v.8M176.3 184.5h.4l.1-.1v-.1l-.1-.1h-.4v.8M176.4 184.5l.4 .5M177.1 184.5h.2M177.3 181.9h.3M177.6 184.2h-.5v.8h.5M177.9 181.5h-.6v.8h.6"/>
<path d="M177.9 184.2l.4 .8 .4-.8M178.1 181.5v.8h.6M178.9 185h.3M178.9 184.2h.3M179.1 184.2v.8M179.5 185v-.3l.2-.5 .3 .5v.3M179.5 184.7h.5M180.3 181.6l-.2-.1h-.2l-.2 .1 .6 .6-.2 .1h-.2l-.2-.1M180.4 184.8l-.1 .3M180.6 181.5h.5v.8h-.5zM181.5 184.5h.2M181.9 181.5v.8l-.5-.8v.8"/>
<path d="M182 184.2h-.5v.8h.5M182.8 184.3l-.1-.1h-.3l-.1 .1 .5 .5-.1 .2h-.3l-.1-.2M182.9 181.9h.4l.2-.3-.2-.1h-.4v.8M183.1 184.2h.5M183.3 184.2v.8M183.7 181.9h.4l.2-.3-.2-.1h-.4v.8M183.9 185v-.3l.2-.3 .3 .3v.3M183.9 181.9l.4 .4M183.9 184.8h.5M184.4 184.2l-.3 .1M184.5 181.5h.6v.8h-.6zM185.2 184.2v.8l-.5-.8v.8"/>
<path d="M185.3 181.9h.5l.1-.3-.1-.1h-.5v.8M186.1 182.3h.3M186.1 181.5h.3M186.3 184.5h.4l.1-.2-.1-.1h-.4v.8M186.3 181.5v.8M186.7 181.9h.2M187.1 184.5h.4l.1-.2-.1-.1h-.4v.8M187.2 181.5h-.5v.8h.5M187.2 184.5l.4 .5M187.5 181.5h.4l.1 .1v.6l-.1 .1h-.4M187.6 181.5v.8M187.9 184.2h.5v.8h-.5z"/>
<path d="M188.3 182.3v-.3l.3-.5 .2 .5v.3M188.3 182h.5M188.7 184.5h.5M188.7 184.2v.8M189.1 181.5h.4l.1 .1v.6l-.1 .1h-.4M189.2 184.2v.8M189.2 181.5v.8M189.5 185h.2M189.5 184.2h.2M189.6 184.2v.8M190 184.2h.4l.1 .1-.1 .2M190.2 184.5h.2l.1 .3-.1 .2h-.4"/>
<path d="M190.2 184.2v.8M190.7 181.5h.4l.1 .1v.6l-.1 .1h-.4M190.8 185h.3M190.8 184.2h.3M190.8 181.5v.8M190.9 184.2v.8M191.3 184.2h.4l.2 .1v.5l-.2 .2h-.4M191.5 181.9h.2M191.5 184.2v.8M192 181.5h-.5v.8h.5M192.2 184.2h.5v.8h-.5zM193.5 184.3l-.2-.1h-.2l-.1 .1 .5 .5-.2 .2h-.2l-.1-.2"/>
<path d="M193.8 184.8v.2M196 182h30M226 197v-15v10h60h-5.5v5l2.7-3.7 2.8 3.7M227 193.1h.3M227.3 182.9h.5v-.4h-.5v.8M227.5 192.7h-.5v.8h.5M228.1 182.5v.8h.4M228.1 192.8l-.1-.1-.4 .1 .5 .5-.1 .2-.4-.1M228.6 183.3l.3-.8 .3 .8M228.7 183h.4M228.9 192.9l-.2-.2a.4 .4 0 0 0-.4 .4 .4 .4 0 0 0 .5 .4l.1-.2M229 193.5l.3-.8 .3 .8"/>
<path d="M229.2 193.3h.3M229.8 192.7v.8h.4M229.8 182.5v.8l-.5-.8v.8M230.2 182.6l.1-.1a.39 .39 0 0 1 .4 .4 .39 .39 0 0 1-.5 .4l-.1-.3zM230.3 193.5l.2-.8 .3 .8M230.4 193.3h.4M231.6 195.1a.29 .29 0 0 0-.4-.2 .29 .29 0 0 0-.2 .4l.4 .2a.32 .32 0 0 1 .1 .5 .32 .32 0 0 1-.5-.1M232.5 194.6l-.7 1.9M232.8 195.5h.3M233.3 194.9h-.5v1.2h.5M239.6 192.6v.8l-.5-.8v.8M239.9 192.6l.1 .8 .4-.1 .1-.7"/>
<path d="M240.7 193.4v-.8l.3 .8 .3-.8v.8M241.1 186.2h.8l.2-.3v-.2l-.2-.3h-.8v1.5M241.6 193h.3M242.1 192.6h-.5v.8h.5M242.3 193l.4-.1v-.2l-.4-.1v.8M242.5 193l.2 .4M242.7 185.4v1.5h.9M242.9 196.5l.6-2.1 .6 2.1M243 192.7l.2-.1a.43 .43 0 0 1 .4 .3 .43 .43 0 0 1-.3 .5 .4 .4 0 0 1-.3-.3 .4 .4 0 0 1 0-.4zM243.2 195.8h.7M243.9 188.7h.7l.3-.3v-.2l-.3-.3h-.7v1.5M244.1 186.9v-.5l.5-1 .6 1v.5"/>
<path d="M244.1 186.4h1.1M244.5 192.6a.42 .42 0 0 1 .5 .3 .42 .42 0 0 1-.2 .5h-.3zM244.7 194.8l.4-.4v2.1M245.3 193h.3M245.4 189.4v-.5l.5-1 .5 1v.5M245.4 188.9h1M245.7 192.6h-.4v.8h.4M246 195.6h1.4M246.6 185.4v1.5l-.9-1.5v1.5M246.7 193h.4l.1-.3-.5-.1v.8M246.9 188.7h.7l.3-.3v-.2l-.3-.3h-.7v1.5M247.1 185.4h1.1v1.5h-1.1z"/>
<path d="M247.1 188.7l.8 .7M247.4 192.6v.8h.5M247.9 193.4l.3-.8 .3 .8M248 196.5v-2.1l.6 2.1 .6-2.1v2.1M248.1 193.1h.3M248.4 189.4v-.5l.5-1 .5 1v.5M248.4 188.9h1M249.2 192.6v.8l-.5-.8v.8M249.5 192.7l.2-.1a.43 .43 0 0 1 .3 .3 .43 .43 0 0 1-.2 .5h-.2l-.1-.2zM249.9 194.4v2.1M250.1 186.2h.8l.3-.3v-.2l-.3-.3h-.8v1.5M250.6 194.5l.4-.1a1.12 1.12 0 0 1 .5 1.2l-.1 .5-.2 .3-.4 .1a1.12 1.12 0 0 1-.4-1.2v-.5z"/>
<path d="M252.4 188.2l-.3-.3h-.5l-.2 .3v1l.2 .2h.5l.3-.2M252.6 186.4l-.5 .5h-.2l-.3-.2v-.3l.5-.5v-.2l-.2-.3-.3 .3v.2l1 1M252.9 195.1a.55 .55 0 0 1-.6 .6 .68 .68 0 0 1-.4-.7 .68 .68 0 0 1 .5-.6l.2 .1a1.7 1.7 0 0 1 0 1.9l-.3 .1-.2-.1-.1-.2M252.9 187.9v1.3l.3 .2h.5l.2-.2v-1.3M253.2 185.4h.5M253.2 186.9h.5M253.4 185.4v1.5M253.5 194.4v2.1M253.5 195.4h1.1M254.1 185.4h.8l.2 .3v1l-.2 .2h-.8M254.4 188.7h.7l.3-.3v-.2l-.3-.3h-.7v1.5M254.4 185.4v1.5"/>
<path d="M254.6 194.4v2.1M254.6 188.7l.8 .7M255.3 194.5l.4-.1a1.12 1.12 0 0 1 .5 1.2l-.3 .8-.3 .1a1.12 1.12 0 0 1-.5-1.2zM255.9 189.4v-.5l.5-1 .5 1v.5M255.9 188.9h1M257.1 185.4v1.5M257.1 186.2h1M257.4 187.9h.7l.3 .3v1l-.3 .2h-.7M257.6 194.6l-.3-.2-.4 .1a2.83 2.83 0 0 0-.1 1.7l.3 .3a.69 .69 0 0 0 .6-.7 .69 .69 0 0 0-.6-.6l-.3 .3-.1 .3M257.6 187.9v1.5M258.1 185.4v1.5M258.4 194.5l.3-.1a1.12 1.12 0 0 1 .5 1.2l-.2 .8-.4 .1a1.12 1.12 0 0 1-.5-1.2z"/>
<path d="M258.7 185.4h.9v1.5h-.9zM258.9 187.9h1v1.5h-1zM259.8 195.6h1.3M260.1 186.2h.8l.3-.3v-.2l-.3-.3h-.8v1.5M260.4 186.2l.8 .7M261.7 194.9v-.1a.47 .47 0 0 1 .8-.3 .51 .51 0 0 1 .1 .7l-.2 .3-.7 1h1M261.9 187.9h.7l.3 .3v1l-.3 .2h-.7M262.1 187.9v1.5M262.6 185.4v1.5l-.9-1.5v1.5M263.1 185.4h1.1v1.5h-1.1zM263.4 188.7h.5M264.2 194.6l-.1-.1-.4-.1a1.25 1.25 0 0 0-.5 1.4l.1 .4 .4 .3a.69 .69 0 0 0 .5-.7 .69 .69 0 0 0-.5-.6l-.4 .3-.1 .3"/>
<path d="M264.4 187.9h-1v1.5h1M264.9 194.5l.4-.1a1.12 1.12 0 0 1 .5 1.2l-.1 .5-.2 .3-.4 .1a1.12 1.12 0 0 1-.4-1.2l.1-.5zM266.1 186.2h.6M266.3 195.6h1.4M266.4 187.9h.8l.2 .3v.2l-.2 .3M266.7 188.7h.5l.2 .2v.3l-.2 .2h-.8M266.7 187.9v1.5M267.2 185.4h-1.1v1.5h1.1M267.6 185.4v1.5h1M267.9 189.4v-.5l.5-1 .5 1v.5M267.9 188.9h1M268.2 194.4h1l-.7 2.1"/>
<path d="M269.2 186.4h.5M269.4 188.7h.7l.3-.3v-.2l-.3-.3h-.7v1.5M269.7 188.7l.7 .7M269.9 185.4l-.5 .3M270 194.5l.3-.1a1.03 1.03 0 0 1 .5 1.2l-.1 .5-.1 .3-.4 .1a1.12 1.12 0 0 1-.5-1.2l.1-.5zM270.1 185.9h-.9v1h.9M271.3 195.6h1.4M271.7 185.7l-.3-.3h-.5l-.3 .3v1l.3 .2h.5l.3-.2M271.9 187.9v1.5l-1-1.5v1.5M272.2 185.4h.9M272.4 189.4h.5M272.4 187.9h.5"/>
<path d="M272.6 185.4v1.5M272.6 187.9v1.5M273.4 187.9h1l-1 1.5h1M273.4 194.5l.4-.1a1.12 1.12 0 0 1 .5 1.2l-.2 .8-.4 .1a1.12 1.12 0 0 1-.5-1.2zM273.6 185.4h.6M273.6 186.9h.6M273.9 185.4v1.5M275 194.8l.3-.4v2.1M275.6 185.7l-.2-.3h-.5l-.2 .3v1l.2 .2h.5l.2-.2M276.1 185.4h1.1v1.5h-1.1zM276.4 194.8l.4-.4v2.1M280.8 192.8l.5-.1v-.3h-.5v.8"/>
<path d="M281.1 192.8l.2 .4M281.6 192.8h.3M282.1 192.4h-.5v.8h.5M282.2 192.4l.2 .8 .3-.8M282.9 194.7h.5a1.76 1.76 0 0 1 0 1.6h-.2h-.3a1.76 1.76 0 0 1 0-1.6zM283 193.1v.1z"/>
<circle cx="190.8" cy="34.6" r=".73"/>
<circle cx="201.2" cy="34.6" r=".73"/>
<circle cx="213.1" cy="34.6" r="3.8"/>
<circle cx="220.7" cy="34.6" r="3.8"/>
<circle cx="245.2" cy="34.2" r="4"/>
<circle cx="34.4" cy="54.2" r=".73"/>
<circle cx="43.2" cy="57.7" r=".73"/>
<circle cx="48.2" cy="54.2" r=".73"/>
<circle cx="58.4" cy="54.2" r=".73"/>
<circle cx="68.8" cy="54.2" r=".73"/>
<circle cx="83.1" cy="54.2" r=".73"/>
<circle cx="93.5" cy="54.2" r=".73"/>
<circle cx="103.7" cy="54.2" r=".73"/>
<circle cx="118.1" cy="54.2" r=".73"/>
<circle cx="128.4" cy="54.2" r=".73"/>
<circle cx="138.8" cy="54.2" r=".73"/>
<circle cx="153.1" cy="54.2" r=".73"/>
<circle cx="163.4" cy="54.2" r=".73"/>
<circle cx="173.8" cy="54.2" r=".73"/>
<circle cx="188.1" cy="54.2" r=".73"/>
<circle cx="190.8" cy="45.6" r=".73"/>
<circle cx="198.4" cy="54.2" r=".73"/>
<circle cx="208.7" cy="54.2" r=".73"/>
<circle cx="275.9" cy="54.2" r="3.8"/>
<circle cx="24.2" cy="73" r=".73"/>
<circle cx="24.2" cy="61.5" r=".73"/>
<circle cx="43.2" cy="69.2" r=".73"/>
<circle cx="43.2" cy="79.5" r=".73"/>
<circle cx="24.2" cy="93.6" r=".73"/>
<circle cx="24.2" cy="83.3" r=".73"/>
<circle cx="43.2" cy="89.8" r=".73"/>
<circle cx="213" cy="96.7" r="3.8"/>
<circle cx="220.6" cy="96.7" r="3.8"/>
<circle cx="24.2" cy="108" r=".73"/>
<circle cx="24.2" cy="118.3" r=".73"/>
<circle cx="220.6" cy="118" r="3.8"/>
<circle cx="31.4" cy="125.7" r=".73"/>
<circle cx="220.6" cy="136" r="3.8"/>
</g>
<text font-size="4.2" x="138.4" y="89.5">H-369-HE-001</text>
<text font-size="2.9" x="256.4" y="170.4">TECSUP</text>
<g font-size="2.3">
<text x="212.1" y="33.9">TI</text>
<text x="218.3" y="34">TAHH</text>
<text x="212.1" y="36.8">23</text>
<text x="219.7" y="36.8">23</text>
<text x="219.1" y="53.6">TIC</text>
<text x="274.3" y="53.5">HS</text>
<text x="219.5" y="56.6">23</text>
<text x="274.9" y="56.5">23</text>
<text x="211.9" y="95.5">TE</text>
<text x="219.4" y="95.6">TT</text>
<text x="212.1" y="98.8">23</text>
<text x="219.6" y="99">23</text>
<text x="69.4" y="110.1">H-369-F-01</text>
<text x="218.1" y="117.2">TSHH</text>
<text x="219.6" y="120.3">23</text>
<text x="69.4" y="134.4">H-369-F-02</text>
<text x="219.4" y="134.9">TY</text>
<text x="145.2" y="141.9">EH-01</text>
<text x="219.6" y="138.2">23</text>
</g>
<g font-size="2.1">
<text x="256.5" y="172.8">Arequipa - Perú</text>
<text x="12.5" y="175.2">A</text>
<text x="23.8" y="175.3">EMITIDO PARA COORDINACIÓN INTERNA</text>
<text x="73.1" y="174.1">S.R</text>
<text x="73.1" y="176.4">J.C</text>
</g>
<g font-size="1.9">
<text x="197.4" y="170.8">07.SET.2026</text>
<text x="197.3" y="175.9">S. ROMERO</text>
<text x="213.4" y="175.8">07.SET.2026</text>
<text x="197.3" y="180.8">S. ROMERO</text>
<text x="197.3" y="185.8">J. CERRON</text>
<text x="213.4" y="185.8">07.SET.2026</text>
<text x="213.4" y="180.8">07.SET.2026</text>
<text x="197.2" y="190.7">J. CERRON</text>
<text x="213.4" y="190.7">07.SET.2026</text>
<text x="197" y="195.6">A. COSAITI</text>
<text x="213.5" y="195.8">07.SET.2026</text>
</g>
<g font-size="1.7">
<text x="11.6" y="170">REV.</text>
<text x="16.5" y="170">FECHA</text>
<text x="43.8" y="169.8">DESCRIPCIÓN</text>
<text x="73.3" y="171.3">REV.</text>
<text x="73.6" y="168.9">DIS.</text>
<text x="79.2" y="170.2">APROBADO</text>
<text x="91.2" y="170.3">NÚMERO DE PLANOS</text>
<text x="116.7" y="170.3">REFERENCIAS DE PLANOS</text>
</g>
<g font-size="1.4">
<text x="169.8" y="169.9">KOVATI</text>
<text x="176.9" y="169.9">E.I.R.L.</text>
</g>
<g font-size="1.1">
<text x="196.6" y="168.2">APROBADO</text>
<text x="211.5" y="173.3">FECHA:</text>
<text x="211.5" y="178.3">FECHA:</text>
<text x="211.4" y="183.1">FECHA:</text>
<text x="211.4" y="188.3">FECHA:</text>
<text x="211.5" y="193.3">FECHA:</text>
</g>
<g font-size="1">
<text x="196.6" y="173.3">DISEÑADO POR:</text>
<text x="196.7" y="178.2">DIBUJADO POR:</text>
<text x="196.6" y="183.1">REVISADO POR:</text>
<text x="196.6" y="188.2">APROBADO POR:</text>
<text x="196.6" y="193.2">CLIENTE:</text>
</g>
</svg>
